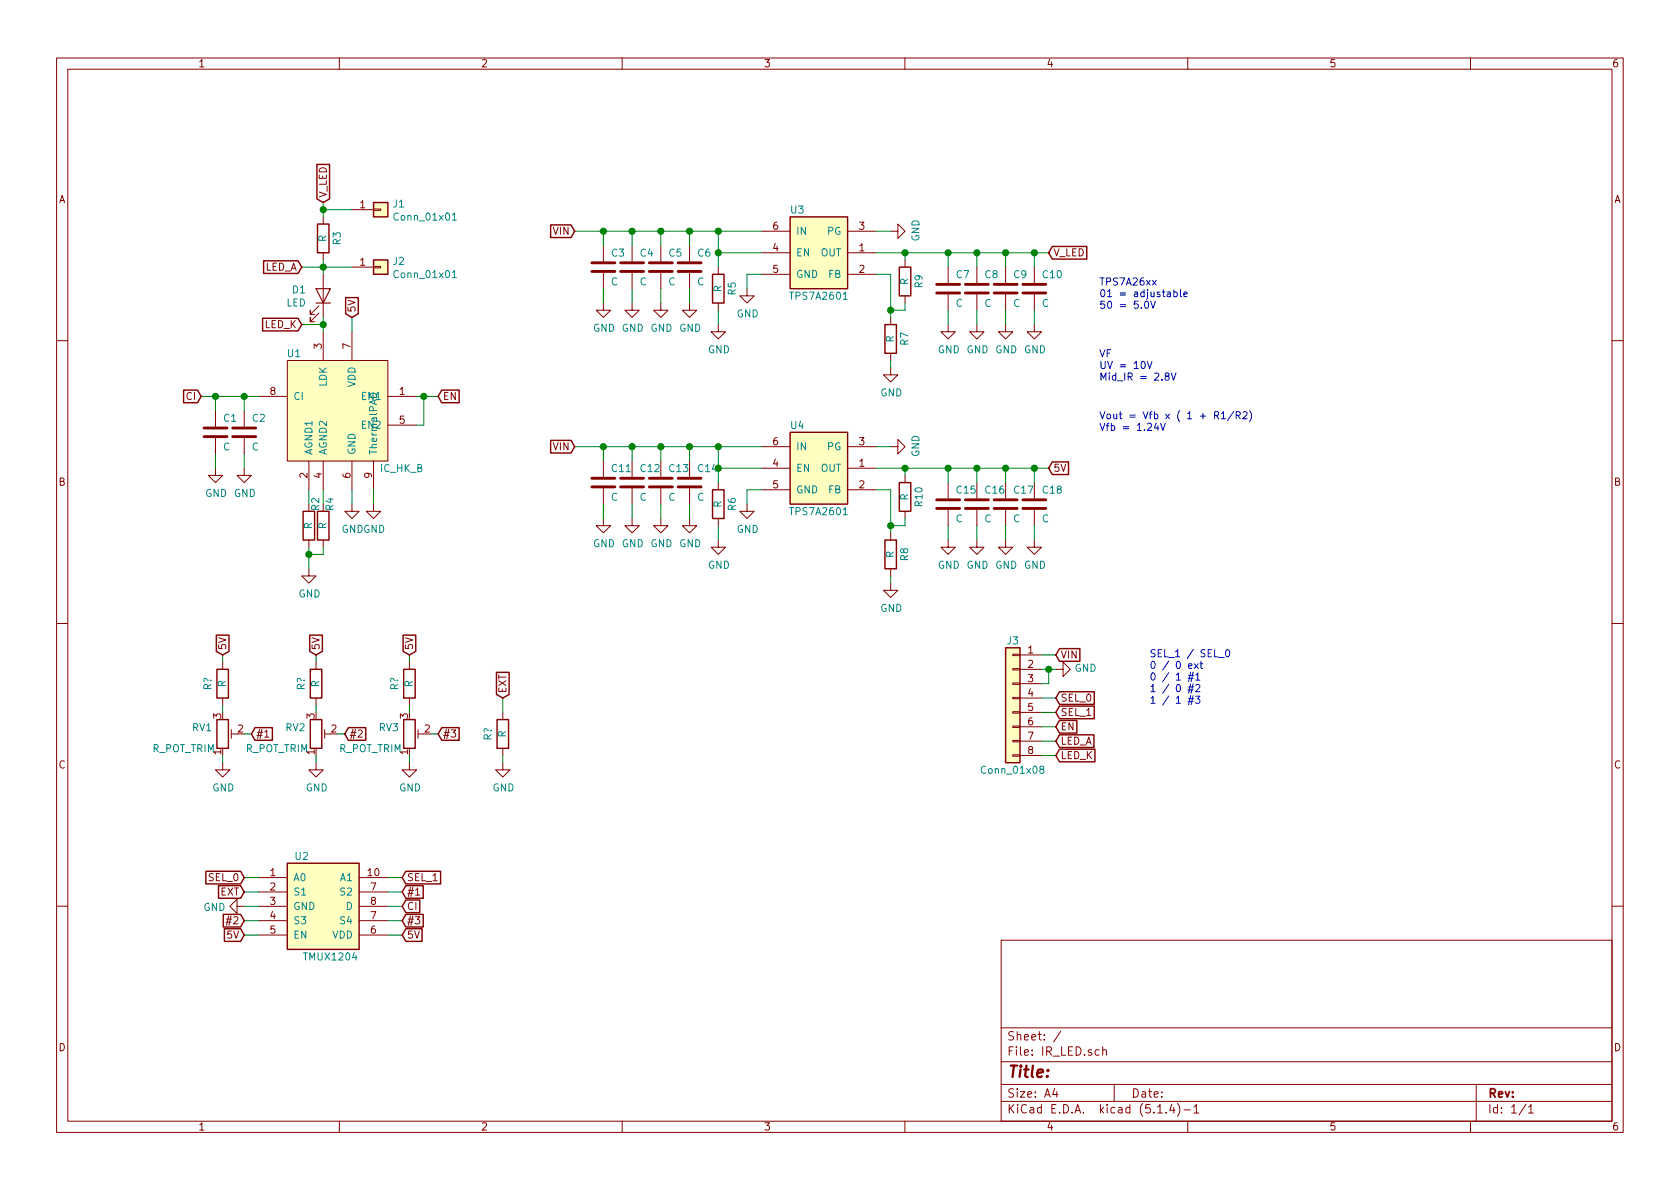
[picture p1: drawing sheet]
<svg xmlns="http://www.w3.org/2000/svg" width="297mm" height="210mm" viewBox="0 0 297 210" stroke-linecap="round" stroke-linejoin="round" font-family="sans-serif">
<g fill="none" stroke="#840000" stroke-width=".18">
<path d="M10 10.3h277v189.9h-277zM12 12.2h273v186.1h-273zM60 10.3v1.9M110 10.3v1.9M160 10.3v1.9M210 10.3v1.9M260 10.3v1.9M57.1 38.3v1.3M62.2 37.1h3.8M66 37h1.3v.2h-1.3zM56.4 55.4l-1.5 1.5v-.8v.8h.7M56.4 54.1l-1.5 1.5v-.7v.7h.7"/>
<path d="M57.1 44.7v1.3M57.1 48.5v7.6M57.1 58.7v5M62.2 58.7v5M62.2 47.2h3.8M66 47.1h1.3v.3h-1.3zM106.7 53.6v1.3h1.2l-1.2 1.2-1.3-1.2h1.3M106.7 43.4v2.8M106.7 48.3v2.7M111.8 53.6v1.3h1.2l-1.2 1.2-1.3-1.2h1.3M111.8 43.4v2.8M111.8 48.3v2.7"/>
<path d="M116.8 53.6v1.3h1.3l-1.3 1.2-1.2-1.2h1.2M116.8 43.4v2.8M116.8 48.3v2.7M121.9 53.6v1.3h1.3l-1.3 1.2-1.3-1.2h1.3M121.9 43.4v2.8M121.9 48.3v2.7M127 57.4v1.3h1.3l-1.3 1.2-1.3-1.2h1.3M127 47.2v1.3M127 53.6v1.3M132.1 51v1.3h1.2l-1.2 1.3-1.3-1.3h1.3M134.6 44.7h5.1M134.6 48.5h5.1"/>
<path d="M134.6 40.9h5.1M149.9 44.7h5M149.9 48.5h5M149.9 40.9h5M157.5 40.9h1.2v-1.3l1.3 1.3-1.3 1.3v-1.3M157.5 56.1v1.3M160 46v1.2M160 52.3v1.3M167.6 57.4v1.3h1.3l-1.3 1.2-1.2-1.2h1.2M167.6 47.2v2.8M167.6 52.1v2.8M172.7 57.4v1.3h1.3l-1.3 1.2-1.3-1.2h1.3"/>
<path d="M172.7 47.2v2.8M172.7 52.1v2.8M177.8 57.4v1.3h1.3l-1.3 1.2-1.3-1.2h1.3M177.8 47.2v2.8M177.8 52.1v2.8M182.9 57.4v1.3h1.2l-1.2 1.2-1.3-1.2h1.3M182.9 47.2v2.8M182.9 52.1v2.8M10 60.2h2M38.1 72.6v2.8M38.1 77.5v2.8M43.2 72.6v2.8"/>
<path d="M43.2 77.5v2.8M45.7 70.1h5.1M50.8 63.7h17.8v17.8h-17.8zM68.6 70.1h5.1M68.6 75.2h5.1M134.6 79h5.1M149.9 79h5M157.5 79h1.2v-1.3l1.3 1.3-1.3 1.3v-1.3M157.5 65v1.3h1.2l-1.2 1.3-1.3-1.3h1.3M157.5 62.5v1.2M285 60.2h2M38.1 82.8v1.3h1.3l-1.3 1.2-1.3-1.2h1.3"/>
<path d="M43.2 82.8v1.3h1.2l-1.2 1.2-1.3-1.2h1.3M54.6 81.5v5.1M54.6 95.5v1.3M57.1 81.5v5.1M57.1 95.5v1.3M62.2 89.1v1.3h1.3l-1.3 1.3-1.2-1.3h1.2M62.2 81.5v5.1M66 89.1v1.3h1.3l-1.3 1.3-1.2-1.3h1.2M66 81.5v5.1M106.7 91.7v1.3h1.2l-1.2 1.2-1.3-1.2h1.3M106.7 81.5v2.8M106.7 86.4v2.7"/>
<path d="M111.8 91.7v1.3h1.2l-1.2 1.2-1.3-1.2h1.3M111.8 81.5v2.8M111.8 86.4v2.7M116.8 91.7v1.3h1.3l-1.3 1.2-1.2-1.2h1.2M116.8 81.5v2.8M116.8 86.4v2.7M121.9 91.7v1.3h1.3l-1.3 1.2-1.3-1.2h1.3M121.9 81.5v2.8M121.9 86.4v2.7M127 95.5v1.3h1.3l-1.3 1.2-1.3-1.2h1.3M127 85.3v1.3M127 91.7v1.3"/>
<path d="M132.1 89.1v1.3h1.2l-1.2 1.3-1.3-1.3h1.3M134.6 82.8h5.1M134.6 86.6h5.1M149.9 82.8h5M149.9 86.6h5M157.5 94.2v1.3M160 84.1v1.2M160 90.4v1.3M167.6 95.5v1.3h1.3l-1.3 1.2-1.2-1.2h1.2M167.6 85.3v2.8M167.6 90.2v2.8M172.7 95.5v1.3h1.3l-1.3 1.2-1.3-1.2h1.3"/>
<path d="M172.7 85.3v2.8M172.7 90.2v2.8M177.8 95.5v1.3h1.3l-1.3 1.2-1.3-1.2h1.3M177.8 85.3v2.8M177.8 90.2v2.8M182.9 95.5v1.3h1.2l-1.2 1.2-1.3-1.2h1.3M182.9 85.3v2.8M182.9 90.2v2.8M10 110.3h2M39.4 117.1v1.3M54.6 100.6v1.2h1.3l-1.3 1.3-1.3-1.3h1.3M55.9 117.1v1.3"/>
<path d="M72.4 117.1v1.3M157.5 103.1v1.3h1.2l-1.2 1.3-1.3-1.3h1.3M157.5 100.6v1.2M179.1 118.2h1.2v.3h-1.2zM179.1 115.7h1.2v.2h-1.2zM180.3 115.8h3.8M180.3 118.4h3.8M186.7 118.4h1.3v-1.3l1.2 1.3-1.2 1.2v-1.2M285 110.3h2M39.4 134.9v1.2h1.2l-1.2 1.3-1.3-1.3h1.3M39.4 123.4v1.3M40.9 129.8h1"/>
<path d="M40.9 129v1.6M46.8 130.3h.7M55.9 134.9v1.2h1.2l-1.2 1.3-1.3-1.3h1.3M55.9 123.4v1.3M57.4 129v1.6M57.4 129.8h1M72.4 134.9v1.2h1.3l-1.3 1.3-1.3-1.3h1.3M72.4 123.4v1.3M73.9 129.8h1M73.9 129v1.6M88.9 134.9v1.2h1.3l-1.3 1.3-1.3-1.3h1.3M88.9 126v1.2"/>
<path d="M88.9 132.3v1.3M179.1 133.5h1.2v.2h-1.2zM179.1 130.9h1.2v.3h-1.2zM179.1 128.4h1.2v.2h-1.2zM179.1 125.9h1.2v.2h-1.2zM179.1 123.3h1.2v.3h-1.2zM179.1 120.8h1.2v.2h-1.2zM180.3 120.9h3.8M180.3 123.4h3.8M180.3 126h3.8M180.3 128.5h3.8M180.3 131.1h3.8"/>
<path d="M180.3 133.6h3.8M45.7 155.2h5.1M45.7 157.7h5.1M63.5 155.2h5.1M63.5 157.7h5.1M73.5 158.3h.7M10 160.2h2M41.9 160.3v-1.3l-1.3 1.3 1.3 1.2v-1.2h1.3M45.7 160.3h5.1M45.7 162.8h5.1M45.7 165.3h5.1M63.5 160.3h5.1"/>
<path d="M63.5 162.8h5.1M63.5 165.3h5.1M177 166.3h108v32h-108zM285 160.2h2M60 198.3v1.9M110 198.3v1.9M160 198.3v1.9M177 194.8h108M177 191.8h108M177 187.8h108M177 181.8h108M186.5 192.5l-.4 1h1"/>
<path d="M186.8 193v1M187.6 182.3l-1.3 2M194.3 185.7l-.4-.1-.3 .3 .1 .6 .2 .1 .4-.1M195 185.7a.37 .37 0 0 1 .6 .1v.8M195 185.1v1.5M197 191.8v3M204.7 196.8h.8M206.2 196.7v.1M207.2 195.2l-.4 1.1h.9M207.5 195.8v1M208.2 195.1a1.71 1.71 0 0 1 0 2.3M209.3 196.3h1.2"/>
<path d="M210 198.3v1.9M211.1 195.8l.4-.5v1.5M211.1 196.8h.9M260 198.3v1.9M261 191.8v6.5M269.8 195.2l-1.2 2M270.3 195.8l.4-.5v1.5M270.3 196.8h.8"/>
</g>
<g fill="none" stroke="#840000" stroke-width=".51">
<path d="M104.6 48h4.1M104.6 46.5h4.1M109.7 48h4.1M109.7 46.5h4.1M114.8 48h4.1M114.8 46.5h4.1M119.9 48h4.1M119.9 46.5h4.1M165.6 51.8h4.1M165.6 50.3h4.1M170.7 51.8h4.1M170.7 50.3h4.1"/>
<path d="M175.8 51.8h4M175.8 50.3h4M180.8 51.8h4.1M180.8 50.3h4.1M36.1 77.2h4M36.1 75.7h4M41.1 77.2h4.1M41.1 75.7h4.1M104.6 86.1h4.1M104.6 84.6h4.1M109.7 86.1h4.1M109.7 84.6h4.1"/>
<path d="M114.8 86.1h4.1M114.8 84.6h4.1M119.9 86.1h4.1M119.9 84.6h4.1M165.6 89.9h4.1M165.6 88.4h4.1M170.7 89.9h4.1M170.7 88.4h4.1M175.8 89.9h4M175.8 88.4h4M180.8 89.9h4.1M180.8 88.4h4.1"/>
</g>
<path d="M55.9 51h2.5l-1.3 2.6zM55.9 53.6h2.5" fill="none" stroke="#840000" stroke-width=".2"/>
<g fill="#ffffc2" stroke="#ffffc2" stroke-width=".18">
<path d="M139.7 76.4h10.2v12.7h-10.2z"/>
<path d="M66 35.8h2.6v2.5h-2.6z"/>
<path d="M139.7 38.3h10.2v12.7h-10.2z"/>
<path d="M50.8 152.6h12.7v15.3h-12.7z"/>
<path d="M50.8 63.7h17.8v17.8h-17.8z"/>
<path d="M177.8 114.5h2.5v20.4h-2.5z"/>
<path d="M66 46h2.6v2.5h-2.6z"/>
</g>
<g fill="none" stroke="#840000" stroke-width=".25">
<path d="M56 29.1h2.3v6.1l-1.2 .6-1.1-.6zM56.1 39.6h2.1v5.1h-2.1zM66 35.8h2.6v2.5h-2.6zM97.4 39.8h3.6l.6 1.1-.6 1.1h-3.6zM139.7 38.3h10.2v12.7h-10.2zM46.4 56.3h6.3l.6 1.1-.6 1.1h-6.3zM46.6 46.1h6.1l.6 1.1-.6 1.2h-6.1zM61.1 52.6h2.2v2.9l-1.1 .6-1.1-.6zM66 46h2.6v2.5h-2.6zM126 48.5h2v5.1h-2zM156.5 57.4h2v5.1h-2zM159 47.2h2v5.1h-2z"/>
<path d="M186.1 43.6h6.1v2.2h-6.1l-.7-1.1zM32.5 69h2.4l.7 1.1-.7 1.1h-2.4zM78.1 69h3.1v2.2h-3.1l-.6-1.1zM97.4 77.9h3.6l.6 1.1-.6 1.1h-3.6zM139.7 76.4h10.2v12.7h-10.2zM53.6 90.4h2v5.1h-2zM56.1 90.4h2.1v5.1h-2.1zM126 86.6h2v5.1h-2zM156.5 95.5h2v5.1h-2zM159 85.3h2v5.1h-2zM186.1 81.7h2.8v2.2h-2.8l-.7-1.1zM38.3 112.3h2.2v2.9l-1.1 .6-1.1-.6z"/>
<path d="M38.4 118.4h2v5h-2zM54.8 112.3h2.2v2.9l-1.1 .6-1.1-.6zM54.9 118.4h2v5h-2zM71.3 112.3h2.2v2.9l-1.1 .6-1.1-.6zM71.4 118.4h2v5h-2zM87.8 118.9h2.2v3.9l-1.1 .6-1.1-.6zM177.8 114.5h2.5v20.4h-2.5zM187.3 114.7h3.6v2.2h-3.6l-.6-1.1zM38.4 127.2h2v5.1h-2zM45.1 128.7h3.1v2.2h-3.1l-.7-1.1zM54.9 127.2h2v5.1h-2zM61.6 128.7h3.1v2.2h-3.1l-.6-1.1z"/>
<path d="M71.4 127.2h2v5.1h-2zM78.1 128.7h3.1v2.2h-3.1l-.6-1.1zM87.9 127.2h2v5.1h-2zM187.3 122.3h6.2v2.3h-6.2l-.6-1.2zM187.3 124.9h6.2v2.2h-6.2l-.6-1.1zM187.3 127.4h3.1v2.2h-3.1l-.6-1.1zM187.3 129.9h6.1v2.3h-6.1l-.6-1.1zM187.3 132.5h6.3v2.2h-6.3l-.6-1.1zM36.4 154.1h6.1l.7 1.1-.7 1.1h-6.1zM38.6 156.6h3.9l.7 1.1-.7 1.1h-3.9zM50.8 152.6h12.7v15.3h-12.7zM71.8 154.1h6.1v2.2h-6.1l-.7-1.1z"/>
<path d="M71.8 156.6h3v2.2h-3l-.7-1.1zM71.8 159.2h2.4v2.2h-2.4l-.7-1.1zM39.5 161.7h3l.7 1.1-.7 1.1h-3zM39.7 164.2h2.8l.7 1.1-.7 1.2h-2.8zM71.8 164.2h2.8v2.3h-2.8l-.7-1.2zM71.8 161.7h3v2.2h-3l-.7-1.1z"/>
</g>
<path d="M80 38l.3-.3v1.2M80 38.9h.7M80 48.2l.3-.4v1.3M80 49.1h.7M149.1 52.9h.7M149.1 91h.7M184.1 136l-.2-.1v-.3l.2-.1 .4 .1v.3l-.5 .2-.2 .2v.2l.3 .2h.4l.1-.2-.1-.4-.2-.1" fill="none" stroke="#008484" stroke-width=".18"/>
<g fill="none" stroke="#008400" stroke-width=".18">
<path d="M57.1 35.8v2.5M57.1 37.1h5.1M53.3 57.4h3.8M53.3 47.2h8.9M57.1 46v2.5M57.1 56.1v2.6M62.2 56.1v2.6M101.6 40.9h33M106.7 40.9v2.5M106.7 51v2.6M111.8 40.9v2.5M111.8 51v2.6"/>
<path d="M116.8 40.9v2.5M116.8 51v2.6M121.9 40.9v2.5M121.9 51v2.6M127 44.7h7.6M127 40.9v6.3M127 54.9v2.5M134.6 48.5h-2.5v2.5M154.9 44.7h30.5M154.9 40.9h2.6M154.9 48.5h2.6v7.6M160 44.7v1.3"/>
<path d="M160 53.6v1.3h-2.5M167.6 44.7v2.5M167.6 54.9v2.5M172.7 44.7v2.5M172.7 54.9v2.5M177.8 44.7v2.5M177.8 54.9v2.5M182.9 44.7v2.5M182.9 54.9v2.5M35.6 70.1h10.1M38.1 70.1v2.5M43.2 70.1v2.5"/>
<path d="M73.7 70.1h3.8M74.9 70.1v5.1h-1.2M101.6 79h33M106.7 79v2.5M111.8 79v2.5M116.8 79v2.5M121.9 79v2.5M127 79v6.3M154.9 79h2.6M157.5 63.7v1.3M38.1 80.3v2.5M43.2 80.3v2.5"/>
<path d="M54.6 86.6v2.5M54.6 96.8v3.8M57.1 86.6v2.5M57.1 96.8v1.2h-2.5M62.2 86.6v2.5M66 86.6v2.5M106.7 89.1v2.6M111.8 89.1v2.6M116.8 89.1v2.6M121.9 89.1v2.6M127 93v2.5M127 82.8h7.6"/>
<path d="M134.6 86.6h-2.5v2.5M154.9 86.6h2.6v7.6M154.9 82.8h30.5M160 91.7v1.3h-2.5M160 82.8v1.3M167.6 82.8v2.5M167.6 93v2.5M172.7 82.8v2.5M172.7 93v2.5M177.8 82.8v2.5M177.8 93v2.5M182.9 82.8v2.5"/>
<path d="M182.9 93v2.5M39.4 115.8v1.3M55.9 115.8v1.3M72.4 115.8v1.3M157.5 101.8v1.3M184.1 115.8h2.6M184.1 118.4h2.6M185.4 118.4v2.5h-1.3M39.4 124.7v1.3M39.4 133.6v1.3M43.2 129.8h1.2M55.9 124.7v1.3"/>
<path d="M55.9 133.6v1.3M59.7 129.8h1.3M72.4 124.7v1.3M72.4 133.6v1.3M76.2 129.8h1.3M88.9 123.4v2.6M88.9 133.6v1.3M184.1 133.6h2.6M184.1 123.4h2.6M184.1 126h2.6M184.1 128.5h2.6M184.1 131.1h2.6"/>
<path d="M43.2 157.7h2.5M43.2 155.2h2.5M68.6 157.7h2.5M68.6 155.2h2.5M43.2 162.8h2.5M43.2 165.3h2.5M43.2 160.3h2.5M68.6 162.8h2.5M68.6 165.3h2.5M68.6 160.3h2.5"/>
</g>
<g fill="none" stroke="#0000c2" stroke-width=".18">
<path d="M202.5 53.4l.2-.1a.69 .69 0 0 1 .4 .6 .69 .69 0 0 1-.4 .6l-.3-.2v-.3zM203.5 53.3l.4 1.2 .4-1.2M203.8 49.6l.6 .8M204.4 49.6l-.6 .8M206.4 51.7h.5l.1 .8M207 51.9l-.5 .1-.2 .2 .1 .2h.6M207.6 51.7l.3-.1 .3 .3-.1 .5h-.5M207.6 51.2v1.3M208.7 51.2v1.1l.2 .2M209.3 52l.6-.1v-.2l-.4-.1-.2 .2 .1 .6h.5M202.8 63.9l.5 1.3 .4-1.3M204.4 74.8l-.3 .9h.8"/>
<path d="M204.7 75.3v.8M205.2 74.8l.4 1.3 .4-1.3M206.2 66.5l-.2-.1v-.3l.5-.1 .2 .1v.3l-.6 .2-.1 .1v.3l.2 .2h.3l.2-.2v-.4l-.2-.1M207.1 66l.4 1.2 .4-1.2M214.8 73.5l.6-.1v-.5l-.2-.1h-.4v1.3M215.1 73.5l.4 .6M216 73.1l.3-.3v1.3M216 74.1h.7M218.1 72.7l-1.1 1.7M218.6 73.5l.6-.1v-.5l-.2-.1h-.4v1.3M218.9 73.5l.4 .6M219.8 72.9l.5-.1 .2 .3-.1 .2-.7 .8h.8"/>
<path d="M220.9 72.6a1.47 1.47 0 0 1 0 1.9M203.6 117.1l.2-.2a.67 .67 0 0 1 .5 .7 .67 .67 0 0 1-.5 .6l-.2-.2-.1-.3zM206.7 116.9l-1.1 1.6M208.2 117l.1-.1a.67 .67 0 0 1 .4 .7 .67 .67 0 0 1-.4 .6 .83 .83 0 0 1-.1-1.2zM210 120h.9M210.2 117.8l.6-.1-.1-.3h-.4l-.1 .1v.7h.5M210.2 119.4h.9M210.5 118.9l-.3 1.6M210.9 118.9l-.3 1.6M211.2 117.4l.7 .8M211.4 119.3l.4-.3v1.3M211.9 117.4l-.7 .8"/>
<path d="M212.2 117.4h.4M212.3 116.9v1.1l.3 .2M215.5 116.3h1M216.8 115l.2-.1a.67 .67 0 0 1 .4 .6 .67 .67 0 0 1-.4 .6l-.3-.2v-.2zM210 122h.9M210 124.1h.9M210.2 121.5h.9M210.2 123.5h.9M210.5 120.9l-.3 1.7M210.5 123l-.3 1.6M210.9 120.9l-.3 1.7M210.9 123l-.3 1.6"/>
<path d="M211.4 123.1h.8l-.5 .5 .4 .1 .1 .4-.3 .3-.5-.1M211.4 121.2l.5-.1 .3 .3-.8 .9h.8M211.4 120.3h.8"/>
</g>
<g fill="#008400" stroke="#008400" stroke-width=".25">
<circle cx="106.7" cy="40.9" r=".51"/>
<circle cx="127" cy="82.8" r=".51"/>
<circle cx="127" cy="44.7" r=".51"/>
<circle cx="127" cy="40.9" r=".51"/>
<circle cx="121.9" cy="40.9" r=".51"/>
<circle cx="116.8" cy="40.9" r=".51"/>
<circle cx="74.9" cy="70.1" r=".51"/>
<circle cx="111.8" cy="40.9" r=".51"/>
<circle cx="185.4" cy="118.4" r=".51"/>
<circle cx="157.5" cy="54.9" r=".51"/>
<circle cx="177.8" cy="44.7" r=".51"/>
<circle cx="172.7" cy="44.7" r=".51"/>
<circle cx="182.9" cy="44.7" r=".51"/>
<circle cx="38.1" cy="70.1" r=".51"/>
<circle cx="160" cy="44.7" r=".51"/>
<circle cx="167.6" cy="44.7" r=".51"/>
<circle cx="127" cy="79" r=".51"/>
<circle cx="172.7" cy="82.8" r=".51"/>
<circle cx="121.9" cy="79" r=".51"/>
<circle cx="116.8" cy="79" r=".51"/>
<circle cx="43.2" cy="70.1" r=".51"/>
<circle cx="111.8" cy="79" r=".51"/>
<circle cx="54.6" cy="98" r=".51"/>
<circle cx="106.7" cy="79" r=".51"/>
<circle cx="57.2" cy="37.1" r=".51"/>
<circle cx="157.5" cy="93" r=".51"/>
<circle cx="57.2" cy="57.4" r=".51"/>
<circle cx="177.8" cy="82.8" r=".51"/>
<circle cx="182.9" cy="82.8" r=".51"/>
<circle cx="160" cy="82.8" r=".51"/>
<circle cx="57.2" cy="47.2" r=".51"/>
<circle cx="167.6" cy="82.8" r=".51"/>
</g>
<text font-size="2.8" fill="#840000" x="178" y="190.5">Title:</text>
<g font-size="2.1" fill="#840000">
<text x="178" y="184">Sheet: /</text>
<text x="178" y="186.7">File: IR_LED.sch</text>
<text x="178" y="196.9">KiCad E.D.A. kicad (5.1.4)-1</text>
<text x="178" y="194.1">Size: A4</text>
<text x="200" y="194.1">Date:</text>
<text x="263" y="194.1">Rev:</text>
<text x="263" y="196.9">Id: 1/1</text>
</g>
<g font-size="1.8" fill="#840000">
<text x="35" y="11.9">1</text>
<text x="85" y="11.9">2</text>
<text x="135" y="11.9">3</text>
<text x="185" y="11.9">4</text>
<text x="235" y="11.9">5</text>
<text x="285" y="11.9">6</text>
<text x="10.4" y="35.9">A</text>
<text x="57.8" y="35" transform="rotate(-90 57.8 35)">V_LED</text>
<text x="285.4" y="35.9">A</text>
<text x="63.7" y="36.8">1</text>
<text x="97.9" y="41.5">VIN</text>
<text x="136.7" y="40.6">6</text>
<text x="151.9" y="40.6">3</text>
<text x="46.8" y="47.9">LED_A</text>
<text x="63.7" y="47">1</text>
<text x="136.7" y="44.4">4</text>
<text x="151.9" y="44.4">1</text>
<text x="186.2" y="45.3">V_LED</text>
<text x="136.7" y="48.3">5</text>
<text x="151.9" y="48.3">2</text>
<text x="46.8" y="58">LED_K</text>
<text x="62.9" y="55.3" transform="rotate(-90 62.9 55.3)">5V</text>
<text x="56.9" y="61.7" transform="rotate(-90 56.9 61.7)">3</text>
<text x="62" y="61.7" transform="rotate(-90 62 61.7)">7</text>
<text x="33" y="70.7">CI</text>
<text x="47.8" y="69.8">8</text>
<text x="70.6" y="69.8">1</text>
<text x="78.3" y="70.7">EN</text>
<text x="70.6" y="74.9">5</text>
<text x="97.9" y="79.6">VIN</text>
<text x="136.7" y="82.5">4</text>
<text x="136.7" y="78.7">6</text>
<text x="151.9" y="82.5">1</text>
<text x="151.9" y="78.7">3</text>
<text x="186.2" y="83.4">5V</text>
<text x="10.4" y="85.9">B</text>
<text x="54.4" y="84.6" transform="rotate(-90 54.4 84.6)">2</text>
<text x="56.9" y="84.6" transform="rotate(-90 56.9 84.6)">4</text>
<text x="62" y="84.6" transform="rotate(-90 62 84.6)">6</text>
<text x="65.8" y="84.6" transform="rotate(-90 65.8 84.6)">9</text>
<text x="136.7" y="86.4">5</text>
<text x="151.9" y="86.4">2</text>
<text x="285.4" y="85.9">B</text>
<text x="40" y="115" transform="rotate(-90 40 115)">5V</text>
<text x="56.5" y="115" transform="rotate(-90 56.5 115)">5V</text>
<text x="73" y="115" transform="rotate(-90 73 115)">5V</text>
<text x="181.8" y="115.6">1</text>
<text x="181.8" y="118.1">2</text>
<text x="187.5" y="116.5">VIN</text>
<text x="89.5" y="122.7" transform="rotate(-90 89.5 122.7)">EXT</text>
<text x="181.8" y="120.6">3</text>
<text x="181.8" y="123.2">4</text>
<text x="181.8" y="125.7">5</text>
<text x="187.5" y="124.1">SEL_0</text>
<text x="39.1" y="127.1" transform="rotate(-90 39.1 127.1)">3</text>
<text x="42.1" y="129.5">2</text>
<text x="45.2" y="130.4">#1</text>
<text x="55.6" y="127.1" transform="rotate(-90 55.6 127.1)">3</text>
<text x="58.6" y="129.5">2</text>
<text x="61.7" y="130.4">#2</text>
<text x="72.1" y="127.1" transform="rotate(-90 72.1 127.1)">3</text>
<text x="75.1" y="129.5">2</text>
<text x="78.3" y="130.4">#3</text>
<text x="181.8" y="128.3">6</text>
<text x="181.8" y="130.8">7</text>
<text x="187.5" y="126.6">SEL_1</text>
<text x="187.5" y="129.2">EN</text>
<text x="187.5" y="131.7">LED_A</text>
<text x="10.4" y="135.9">C</text>
<text x="39.1" y="133.4" transform="rotate(-90 39.1 133.4)">1</text>
<text x="55.6" y="133.4" transform="rotate(-90 55.6 133.4)">1</text>
<text x="72.1" y="133.4" transform="rotate(-90 72.1 133.4)">1</text>
<text x="181.8" y="133.3">8</text>
<text x="187.5" y="134.2">LED_K</text>
<text x="285.4" y="135.9">C</text>
<text x="37" y="155.8">SEL_0</text>
<text x="47.8" y="154.9">1</text>
<text x="65.1" y="154.9">10</text>
<text x="71.9" y="155.8">SEL_1</text>
<text x="39" y="158.4">EXT</text>
<text x="47.8" y="157.5">2</text>
<text x="47.8" y="160">3</text>
<text x="65.6" y="157.5">7</text>
<text x="65.6" y="160">8</text>
<text x="71.9" y="158.4">#1</text>
<text x="71.9" y="160.9">CI</text>
<text x="40.2" y="166">5V</text>
<text x="40.4" y="163.4">#2</text>
<text x="47.8" y="162.6">4</text>
<text x="47.8" y="165.1">5</text>
<text x="65.6" y="165.1">6</text>
<text x="65.6" y="162.6">7</text>
<text x="71.9" y="166">5V</text>
<text x="71.9" y="163.4">#3</text>
<text x="10.4" y="185.9">D</text>
<text x="285.4" y="185.9">D</text>
<text x="35" y="199.9">1</text>
<text x="85" y="199.9">2</text>
<text x="135" y="199.9">3</text>
<text x="185" y="199.9">4</text>
<text x="235" y="199.9">5</text>
<text x="285" y="199.9">6</text>
</g>
<g font-size="1.8" fill="#008484">
<text x="69.5" y="36.7">J1</text>
<text x="70" y="39">Conn_01x01</text>
<text x="139.9" y="37.8">U3</text>
<text x="140.7" y="41.5">IN</text>
<text x="146.3" y="41.5">PG</text>
<text x="57.7" y="42.8" transform="rotate(-90 57.7 42.8)">R</text>
<text x="60.2" y="43.3" transform="rotate(-90 60.2 43.3)">R3</text>
<text x="69.5" y="46.9">J2</text>
<text x="108.2" y="45.4">C3</text>
<text x="113.2" y="45.4">C4</text>
<text x="118.3" y="45.4">C5</text>
<text x="123.4" y="45.4">C6</text>
<text x="140.7" y="45.3">EN</text>
<text x="145.1" y="45.3">OUT</text>
<text x="162.6" y="42.7" transform="rotate(-90 162.6 42.7)">GND</text>
<text x="51.7" y="51.9">D1</text>
<text x="70" y="49.2">Conn_01x01</text>
<text x="108" y="50.5">C</text>
<text x="113.1" y="50.5">C</text>
<text x="118.2" y="50.5">C</text>
<text x="123.3" y="50.5">C</text>
<text x="127.6" y="51.7" transform="rotate(-90 127.6 51.7)">R</text>
<text x="130.1" y="52.2" transform="rotate(-90 130.1 52.2)">R5</text>
<text x="140" y="53">TPS7A2601</text>
<text x="140.7" y="49.1">GND</text>
<text x="146.5" y="49.1">FB</text>
<text x="160.6" y="50.4" transform="rotate(-90 160.6 50.4)">R</text>
<text x="163.1" y="50.9" transform="rotate(-90 163.1 50.9)">R9</text>
<text x="169.1" y="49.2">C7</text>
<text x="174.2" y="49.2">C8</text>
<text x="179.3" y="49.2">C9</text>
<text x="184.4" y="49.2">C10</text>
<text x="50.6" y="54.2">LED</text>
<text x="104.9" y="58.7">GND GND GND GND</text>
<text x="130.3" y="56.1">GND</text>
<text x="169" y="54.3">C</text>
<text x="174.1" y="54.3">C</text>
<text x="179.1" y="54.3">C</text>
<text x="184.2" y="54.3">C</text>
<text x="50.9" y="63.2">U1</text>
<text x="125.2" y="62.5">GND</text>
<text x="158" y="60.6" transform="rotate(-90 158 60.6)">R</text>
<text x="160.6" y="61.1" transform="rotate(-90 160.6 61.1)">R7</text>
<text x="165.8" y="62.5">GND GND GND GND</text>
<text x="51.8" y="70.7">CI</text>
<text x="57.8" y="68.4" transform="rotate(-90 57.8 68.4)">LDK</text>
<text x="62.9" y="68.5" transform="rotate(-90 62.9 68.5)">VDD</text>
<text x="64.1" y="70.7">EN1</text>
<text x="155.7" y="70.1">GND</text>
<text x="39.6" y="74.6">C1</text>
<text x="44.7" y="74.6">C2</text>
<text x="64.1" y="75.8">EN2</text>
<text x="139.9" y="75.9">U4</text>
<text x="39.4" y="79.7">C</text>
<text x="44.5" y="79.7">C</text>
<text x="55.2" y="80.5" transform="rotate(-90 55.2 80.5)">AGND1</text>
<text x="57.8" y="80.5" transform="rotate(-90 57.8 80.5)">AGND2</text>
<text x="62.9" y="80.5" transform="rotate(-90 62.9 80.5)">GND</text>
<text x="66.7" y="80.5" transform="rotate(-90 66.7 80.5)">ThermalPAD</text>
<text x="67.2" y="83.5">iC_HK_B</text>
<text x="108.2" y="83.5">C11</text>
<text x="113.3" y="83.5">C12</text>
<text x="118.4" y="83.5">C13</text>
<text x="123.5" y="83.5">C14</text>
<text x="140.7" y="83.4">EN</text>
<text x="140.7" y="79.6">IN</text>
<text x="145.1" y="83.4">OUT</text>
<text x="146.3" y="79.6">PG</text>
<text x="162.6" y="80.8" transform="rotate(-90 162.6 80.8)">GND</text>
<text x="36.3" y="87.9">GND GND</text>
<text x="108" y="88.6">C</text>
<text x="113.1" y="88.6">C</text>
<text x="118.2" y="88.6">C</text>
<text x="123.3" y="88.6">C</text>
<text x="127.6" y="89.8" transform="rotate(-90 127.6 89.8)">R</text>
<text x="140.7" y="87.2">GND</text>
<text x="146.5" y="87.2">FB</text>
<text x="160.6" y="88.5" transform="rotate(-90 160.6 88.5)">R</text>
<text x="163.1" y="89.5" transform="rotate(-90 163.1 89.5)">R10</text>
<text x="169.2" y="87.3">C15</text>
<text x="174.3" y="87.3">C16</text>
<text x="179.3" y="87.3">C17</text>
<text x="184.4" y="87.3">C18</text>
<text x="55.2" y="93.6" transform="rotate(-90 55.2 93.6)">R</text>
<text x="56.4" y="90.3" transform="rotate(-90 56.4 90.3)">R2</text>
<text x="57.7" y="93.6" transform="rotate(-90 57.7 93.6)">R</text>
<text x="59" y="90.3" transform="rotate(-90 59 90.3)">R4</text>
<text x="60.4" y="94.2">GNDGND</text>
<text x="130.1" y="90.3" transform="rotate(-90 130.1 90.3)">R6</text>
<text x="130.3" y="94.2">GND</text>
<text x="140" y="91.1">TPS7A2601</text>
<text x="169" y="92.4">C</text>
<text x="174.1" y="92.4">C</text>
<text x="179.1" y="92.4">C</text>
<text x="184.2" y="92.4">C</text>
<text x="104.9" y="96.8">GND GND GND GND</text>
<text x="125.2" y="100.6">GND</text>
<text x="158" y="98.7" transform="rotate(-90 158 98.7)">R</text>
<text x="160.6" y="99.2" transform="rotate(-90 160.6 99.2)">R8</text>
<text x="165.8" y="100.6">GND GND GND GND</text>
<text x="52.8" y="105.7">GND</text>
<text x="155.7" y="108.2">GND</text>
<text x="178.1" y="114">J3</text>
<text x="190" y="118.8">GND</text>
<text x="37.4" y="122.1" transform="rotate(-90 37.4 122.1)">R?</text>
<text x="39.9" y="121.5" transform="rotate(-90 39.9 121.5)">R</text>
<text x="53.9" y="122.1" transform="rotate(-90 53.9 122.1)">R?</text>
<text x="56.4" y="121.5" transform="rotate(-90 56.4 121.5)">R</text>
<text x="70.4" y="122.1" transform="rotate(-90 70.4 122.1)">R?</text>
<text x="72.9" y="121.5" transform="rotate(-90 72.9 121.5)">R</text>
<text x="34" y="129.3">RV1</text>
<text x="50.5" y="129.3">RV2</text>
<text x="67.1" y="129.3">RV3</text>
<text x="86.9" y="131" transform="rotate(-90 86.9 131)">R?</text>
<text x="89.5" y="130.4" transform="rotate(-90 89.5 130.4)">R</text>
<text x="26.9" y="133">R_POT_TRIM</text>
<text x="43.4" y="133">R_POT_TRIM</text>
<text x="59.9" y="133">R_POT_TRIM</text>
<text x="173.8" y="136.8">Conn_01x08</text>
<text x="37.5" y="139.9">GND</text>
<text x="54.1" y="139.9">GND</text>
<text x="70.6" y="139.9">GND</text>
<text x="87.1" y="139.9">GND</text>
<text x="51.8" y="155.8">A0</text>
<text x="52.2" y="152.1">U2</text>
<text x="60.2" y="155.8">A1</text>
<text x="36" y="161.1">GND</text>
<text x="51.8" y="158.4">S1</text>
<text x="51.8" y="160.9">GND</text>
<text x="60.3" y="158.4">S2</text>
<text x="61.2" y="160.9">D</text>
<text x="51.8" y="163.4">S3</text>
<text x="51.8" y="166">EN</text>
<text x="58.8" y="166">VDD</text>
<text x="60.3" y="163.4">S4</text>
<text x="53.9" y="169.8">TMUX1204</text>
</g>
<g font-size="1.8" fill="#0000c2">
<text x="194.3" y="50.5">TPS7A26xx</text>
<text x="194.3" y="52.5">01 = adjustable</text>
<text x="194.3" y="54.6">50 = 5.0V</text>
<text x="194.3" y="63.2">VF</text>
<text x="194.3" y="65.2">UV = 10V</text>
<text x="194.3" y="67.3">Mid_IR = 2.8V</text>
<text x="194.3" y="74.1">Vout = Vfb x ( 1 + R1/R2)</text>
<text x="194.3" y="76.2">Vfb = 1.24V</text>
<text x="203.2" y="116.2">SEL_1 / SEL_0</text>
<text x="203.2" y="120.3">0 / 1 #1</text>
<text x="203.2" y="122.4">1 / 0 #2</text>
<text x="203.2" y="124.5">1 / 1 #3</text>
</g>
</svg>
